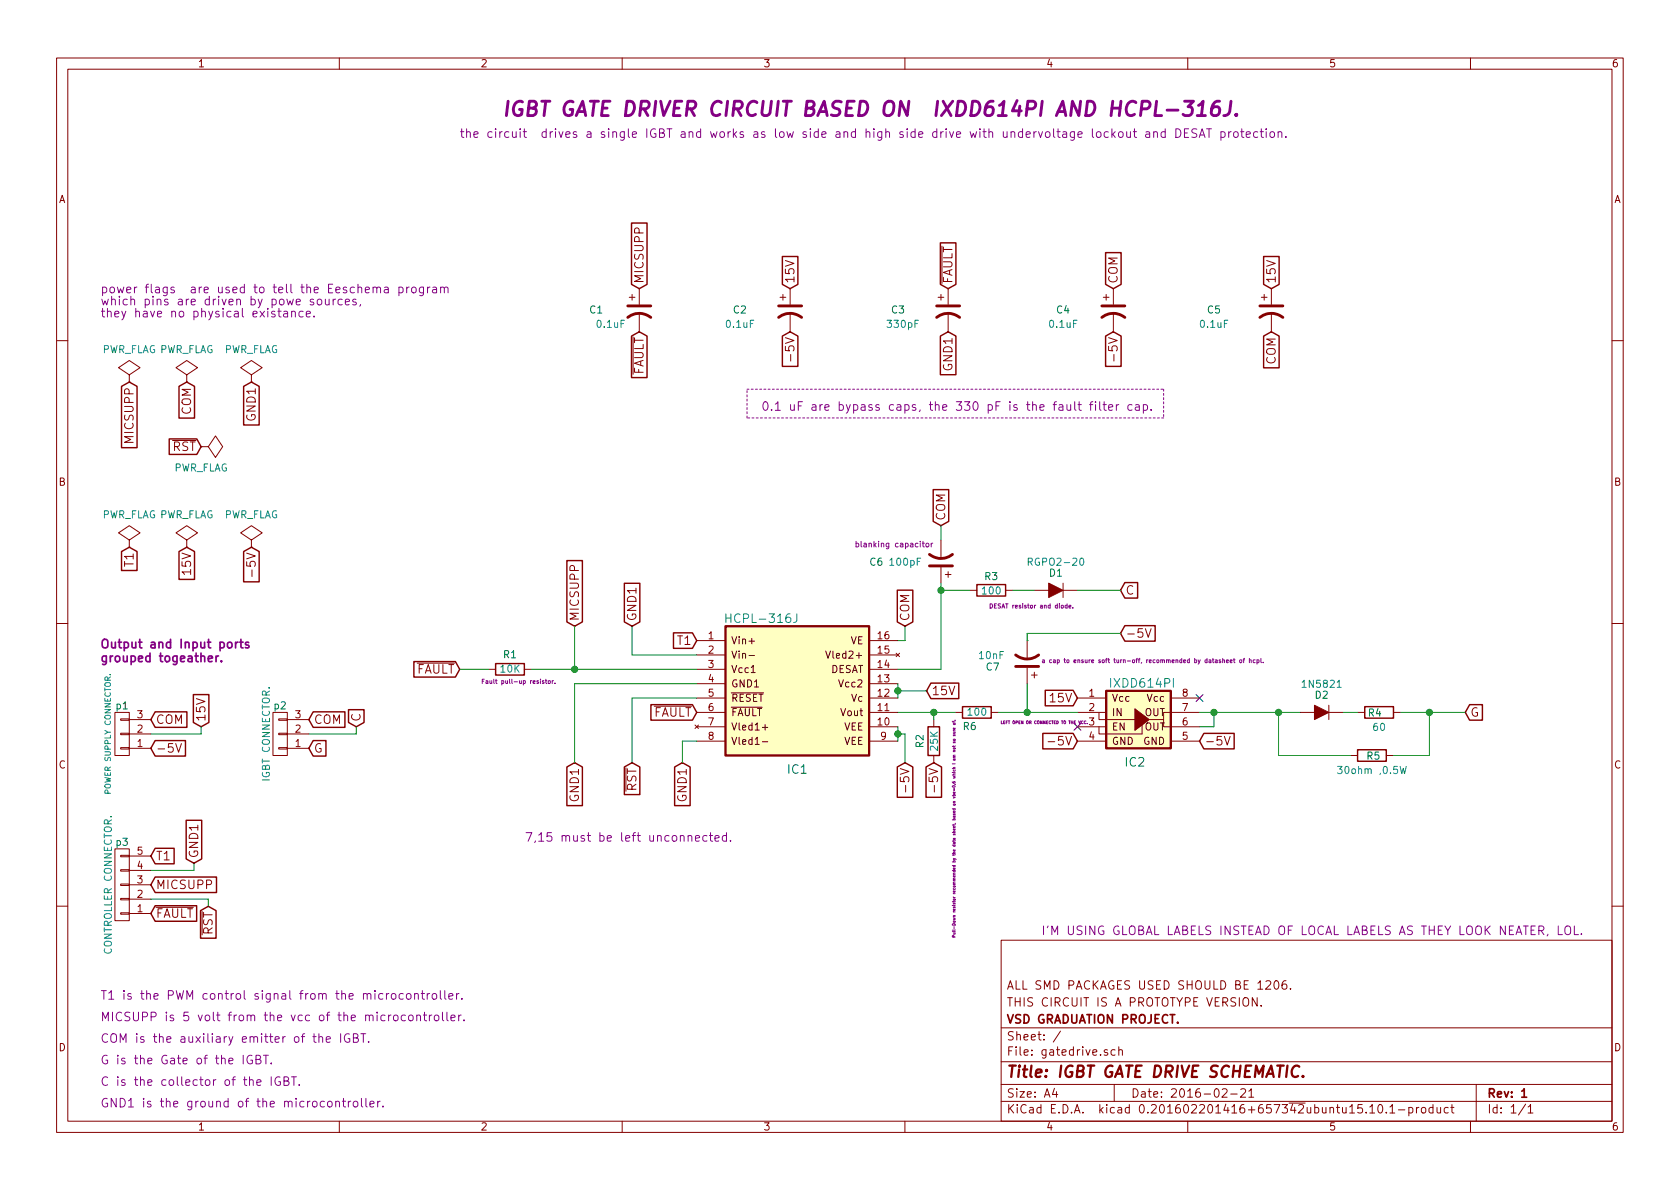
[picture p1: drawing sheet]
<svg xmlns="http://www.w3.org/2000/svg" width="297mm" height="210mm" viewBox="0 0 297 210" stroke-linecap="round" stroke-linejoin="round" font-family="sans-serif">
<g fill="none" stroke="#840000" stroke-width=".18">
<path d="M10 10.3h277v189.9h-277zM12 12.2h273v186.1h-273zM60 10.3v1.9M110 10.3v1.9M160 10.3v1.9M210 10.3v1.9M260 10.3v1.9M111.3 52.6h1M111.8 52.1v1M111.9 59.6v6.6M113 51v2.8M113 55.4v3.3"/>
<path d="M137.9 52.6h1M138.4 52.1v1M139.7 51v2.8M139.7 55.4v3.3M165.9 52.6h1M166.4 52.1v1M166.5 43.5v6.6M167.6 51v2.8M167.6 55.4v3.3M195.1 52.6h1M195.6 52.1v1M196.8 51v2.8"/>
<path d="M196.8 55.4v3.3M223 52.6h1M223.5 52.1v1M224.8 51v2.8M224.8 55.4v3.3M10 60.2h2M22.9 67.6h.1M22.9 66.3l1.9-1.3-1.9-1.3-1.9 1.3 1.9 1.3v1.3M30.5 77.9h4.1M33 67.6h.1M33 66.3l1.9-1.3-1.9-1.3-1.9 1.3 1.9 1.3v1.3M35.6 79h.1"/>
<path d="M35.6 79h1.2l1.3-1.9 1.3 1.9-1.3 1.9-1.3-1.9M44.4 67.6h.1M44.4 66.3l2-1.3-2-1.3-1.9 1.3 1.9 1.3v1.3M139.8 62.7v1.1M197 62.7v1.1M285 60.2h2M22.9 96.8h.1M22.9 95.5l1.9-1.3-1.9-1.2-1.9 1.2 1.9 1.3v1.3M33 96.8h.1M33 95.5l1.9-1.3-1.9-1.2-1.9 1.2 1.9 1.3v1.3M44.4 96.8h.1M44.4 95.5l2-1.3-2-1.2-1.9 1.2 1.9 1.3v1.3"/>
<path d="M166.4 95.5v3.3M10 110.3h2M44.6 100.8v1.1M73.8 117.3h6.6M86.4 118.4h1.2M92.7 118.4h1.3M123.2 113.3h5.1M123.2 115.8h5.1M123.2 118.4h5.1M153.7 113.3h5M153.7 115.8h5M153.7 118.4h5"/>
<path d="M158.4 115.5l.7 .6M159.1 115.5l-.7 .6M166.4 100.3v2.8M167.1 101.6h1M167.6 101.1v1M171.4 104.4h1.3M177.8 104.4h1.3M181.6 113.3v3.3M181.6 118.1v2.8M182.4 119.4h1M182.9 104.4h2.5M182.9 118.9v1"/>
<path d="M188 104.4h2.5M188 103.1v2.6M202.5 111.2l.5 1.5 .5-1.5M285 110.3h2M20.3 126h2.6v7.6h-2.6zM21.3 127.1h1.6v.3h-1.6zM21.3 129.7h1.6v.2h-1.6zM21.3 132.2h1.6v.3h-1.6zM22.9 132.3h3.8M22.9 129.8h3.8M22.9 127.2h3.8M31.1 131.5l.5 1.5 .5-1.5"/>
<path d="M48.3 126h2.5v7.6h-2.5zM49.3 127.1h1.5v.3h-1.5zM49.3 129.7h1.5v.2h-1.5zM49.3 132.2h1.5v.3h-1.5zM50.8 132.3h3.8M50.8 129.8h3.8M50.8 127.2h3.8M110.7 135.8v4.1M115.7 124.9h6.6M122.9 128.2l.6 .6M123.2 123.4h5.1M123.2 126h5.1"/>
<path d="M123.2 128.5h5.1M123.2 131.1h5.1M123.2 120.9h5.1M123.5 128.2l-.6 .6M153.7 123.4h5M153.7 126h5M153.7 128.5h5M153.7 131.1h5M153.7 120.9h5M160.1 138.9v1.1M165.1 127.2v1.3M165.1 133.6v1.3"/>
<path d="M165.2 138.9v1.1M168.9 126h1.3M175.3 126h1.2M185.3 131.2h1.2M190.5 123.4h5.1M190.5 126h5.1M190.5 128.5h5.1M190.5 131.1h5.1M194.3 128.5v1.3h7.6M194.3 126v1.2h6.4M205.7 127.2v1.3h6.4M207 123.4h5.1"/>
<path d="M207 131.1h5.1M212.1 126h-6.4v1.2h-2.5M216.5 130.2l.5 1.5 .5-1.5M229.9 126h2.5M234.9 126h2.6M234.9 124.7v2.5M238.8 133.6h1.2M240 126h1.3M245.1 133.6h1.3M246.4 126h1.2M20.3 150.1h2.6v12.7h-2.6zM21.3 151.3h1.6v.2h-1.6z"/>
<path d="M21.3 153.8h1.6v.2h-1.6zM21.3 156.3h1.6v.3h-1.6zM21.3 158.9h1.6v.2h-1.6zM22.9 159h3.8M22.9 156.5h3.8M22.9 153.9h3.8M22.9 151.4h3.8M10 160.2h2M21.3 161.4h1.6v.3h-1.6zM22.9 161.5h3.8M27.6 160.4h6.6M35.7 161.2v4.1"/>
<path d="M177 166.3h108v32h-108zM222.3 176.4v1.5l-.9-1.5v1.5M223 177.8v.1M223.8 173.6l.3-.2h.3l.3 .5-1 1h1M225.4 173.6l.2-.2a.81 .81 0 0 1 .6 .6 .81 .81 0 0 1-.3 .8l-.1 .1a.79 .79 0 0 1-.4-1.3zM227.4 173.4a.59 .59 0 0 0-.7 .7v.7l.2 .1 .6-.1v-.5l-.1-.2-.5-.1-.2 .3M228.2 174.8v.1M285 160.2h2M60 198.3v1.9M110 198.3v1.9M160 198.3v1.9M177 194.8h108"/>
<path d="M177 191.8h108M177 187.8h108M177 181.8h108M186.4 192.5l-.3 1h.9M186.8 193v1M187.5 182.3l-1.3 2M195.8 185.7a.37 .37 0 0 0-.6 .1l.1 .2 .5 .2 .1 .1-.2 .3-.5-.1M197 191.8v3M197.2 185.7l-.5-.1-.3 .3 .1 .6 .2 .1 .5-.1M197.8 185.7l.2-.1 .4 .1 .1 .9M197.8 185.1v1.5M210 198.3v1.9"/>
<path d="M216.1 192.7l.2-.2h.4l.3 .5-1 1h1M217.6 193.5h1.1M219.4 192.7l.2-.2h.4l.2 .5-.9 1h.9M220.8 193l.4-.5v1.5M220.8 194h.9M242.2 195.8l.4-.5v1.5M242.2 196.8h.9M243.8 195.5l.2-.2a.81 .81 0 0 1 .6 .6 .81 .81 0 0 1-.3 .8l-.2 .1a.79 .79 0 0 1-.3-1.3zM245.1 196.7v.1M245.7 195.8l.5-.5v1.5M245.7 196.8h.9M247.2 196.3h1.2"/>
<path d="M249.1 195.9l.4-.1 .3 .3-.1 .6h-.6M249.1 195.8v1.5M250.4 195.8v1M250.9 195.8l-.5 .3M251.4 196l.2-.2 .4 .2 .1 .5-.1 .2-.4 .1-.2-.1zM253.4 195.9l-.5-.1-.2 .3v.6l.2 .1 .5-.1M253.4 195.3v1.5M254.1 195.8l.1 .9 .3 .1 .2-.1M254.7 195.8v1M256.1 195.9l-.5-.1-.3 .3 .1 .6 .2 .1 .5-.1M256.5 195.8h.6M256.7 195.3v1.3l.4 .2"/>
<path d="M260 198.3v1.9M261 191.8v6.5M269.7 195.2l-1.2 2M270.2 195.8l.4-.5v1.5M270.2 196.8h.8"/>
</g>
<path d="M269.1 194h.8" fill="none" stroke="#840000" stroke-width=".3"/>
<path d="M128.3 110.7h25.4v22.9h-25.4zM195.6 122.2h11.4v10.1h-11.4zM229.7 188.6a.87 .87 0 0 0-1 0 .87 .87 0 0 0-.3 1 .69 .69 0 0 0 .3 .8 .69 .69 0 0 0 .8-.1M230.4 190.3h.1l-.1 .1-.1-.1h.1v.1" fill="none" stroke="#840000" stroke-width=".41"/>
<g fill="#ffffc2" stroke="#ffffc2" stroke-width=".18">
<path d="M195.6 122.2h11.4v10.1h-11.4z"/>
<path d="M128.3 110.7h25.4v22.9h-25.4z"/>
</g>
<g fill="#840000" stroke="#840000" stroke-width=".18">
<path d="M200.7 125.3l2.5 1.9-2.5 2z"/>
<path d="M185.4 103.1l2.6 1.3-2.6 1.3z"/>
<path d="M232.4 124.7l2.5 1.3-2.5 1.2z"/>
</g>
<path d="M132.4 115.9h1M132.8 118.9h.7M146 115.1l.4 1.3 .4-1.3M129.3 122.5h5.7M129.3 125.1h5.5M134.8 128.6h1M134.8 131.2h1" fill="none" stroke="#480000" stroke-width=".18"/>
<path d="M181.8 99.4l.6-.1 .1-.5-.7-.1v1.3M128.3 108.6v1.5M128.3 109.3h.9M140.9 108.6v1a.47 .47 0 0 1-.6 .5M236.4 121.6h.7M236.5 135.5h.8l-.4 .5 .3 .1v.6l-.1 .1-.6-.1M247.5 135.5l.4 1.3 .2-.9 .2 .9 .3-1.3" fill="none" stroke="#008484" stroke-width=".18"/>
<g fill="none" stroke="#840000" stroke-width=".25">
<path d="M111.7 39.4h2.7v10.9l-1.4 .7-1.3-.7zM111.7 59.4l1.3-.7 1.4 .7v7.4h-2.7zM138.3 59.4l1.4-.7 1.4 .7v5.4h-2.8zM138.3 45.4h2.8v4.9l-1.4 .7-1.4-.7zM166.3 59.4l1.3-.7 1.4 .7v6.9h-2.7zM166.3 42.9h2.7v7.4l-1.4 .7-1.3-.7zM195.5 44.7h2.7v5.6l-1.4 .7-1.3-.7zM195.5 59.4l1.3-.7 1.4 .7v5.4h-2.7zM223.4 59.4l1.4-.7 1.4 .7v5.6h-2.8zM223.4 45.4h2.8v4.9l-1.4 .7-1.4-.7zM21.5 68.3l1.4-.7 1.3 .7v10.9h-2.7zM29.9 77.6h4.9l.8 1.4-.8 1.4h-4.9z"/>
<path d="M31.6 68.3l1.4-.7 1.4 .7v5.6h-2.8zM43.1 68.3l1.3-.7 1.4 .7v6.9h-2.7zM21.5 97.5l1.4-.7 1.3 .7v3.4h-2.7zM31.6 97.5l1.4-.7 1.4 .7v5h-2.8zM43.1 97.5l1.3-.7 1.4 .7v5.4h-2.7zM100.2 99.1h2.8v10.9l-1.4 .7-1.4-.7zM165 86.6h2.7v5.6l-1.3 .8-1.4-.8zM73.2 117h7.3l.8 1.4-.8 1.3h-7.3zM87.6 117.3h5.1v2.1h-5.1zM110.4 103.1h2.7v6.9l-1.3 .7-1.4-.7zM119.1 111.9h3.3l.8 1.4-.8 1.3h-3.3zM158.6 104.4h2.8v5.6l-1.4 .7-1.4-.7z"/>
<path d="M172.7 103.4h5.1v2h-5.1zM198.9 103h2.2v2.8h-2.2l-.8-1.4zM198.9 110.6h5.3v2.8h-5.3l-.8-1.4zM27.4 131h5.4v2.7h-5.4l-.7-1.4zM27.4 125.9h5.6v2.7h-5.6l-.7-1.4zM34.2 122.8h2.7v5l-1.3 .7-1.4-.7zM55.4 131h2.2v2.7h-2.2l-.8-1.4zM55.4 125.9h5.6v2.7h-5.6l-.8-1.4zM61.6 125.5h2.8v2.3l-1.4 .7-1.4-.7zM100.2 135.6l1.4-.7 1.4 .7v6.9h-2.8zM110.4 135.6l1.4-.7 1.3 .7v4.9h-2.7zM115.1 124.6h7.3l.8 1.4-.8 1.3h-7.3z"/>
<path d="M119.3 135.6l1.3-.7 1.4 .7v6.9h-2.7zM158.6 135.6l1.4-.7 1.4 .7v5.4h-2.8zM163.7 135.6l1.4-.7 1.4 .7v5.4h-2.8zM164.1 128.5h2v5.1h-2zM164.6 120.8h4.9v2.7h-4.9l-.8-1.3zM170.2 125h5.1v2h-5.1zM184.4 129.7h5.3l.8 1.4-.8 1.3h-5.3zM184.8 122.1h4.9l.8 1.3-.8 1.4h-4.9zM212.9 129.7h5.3v2.7h-5.3l-.8-1.3zM240 132.6h5.1v2h-5.1zM241.3 125h5.1v2h-5.1zM259.8 124.6h2.3v2.7h-2.3l-.7-1.3z"/>
<path d="M27.4 155.1h10.9v2.7h-10.9l-.7-1.3zM27.4 150h3.4v2.7h-3.4l-.7-1.3zM32.9 145.1h2.8v6.8l-1.4 .7-1.4-.7zM27.4 160.2h7.4v2.7h-7.4l-.7-1.4zM35.5 161l1.3-.7 1.4 .7v4.9h-2.7z"/>
</g>
<g fill="none" stroke="#840084" stroke-width=".18">
<path d="M197.9 23.4l.4-.1 .3 .3v.4l-.3 .3-.4-.1-.1-.2v-.4zM199.2 23.3v.8a.38 .38 0 0 0 .7 0M199.9 23.3v1M200.4 23.3h.6M200.6 22.8v1.3l.4 .2M202.6 23.4h.6l.1 .9M203.3 23.6l-.5 .1a.3 .3 0 0 0-.3 .3 .3 .3 0 0 0 .3 .3l.5-.1M204 23.4h.1a.36 .36 0 0 1 .5 .1v.8M204 23.3v1M206 23.4a.48 .48 0 0 0-.6 0v.7a.48 .48 0 0 0 .6 .1M206 22.8v1.5M207.9 22.8a.77 .77 0 0 1 .9 .7 .77 .77 0 0 1-.9 .8z"/>
<path d="M209.4 23.5h.5M210.2 22.8h-.8v1.5h.8M211.6 22.9a.62 .62 0 0 0-.8 0v.5l.7 .3v.4a.62 .62 0 0 1-.8 .1M212 24.3l.5-1.5 .6 1.5M212.2 23.9h.7M213.3 22.8h.9M213.8 22.8v1.5M215.9 23.4a.48 .48 0 0 1 .6 0v.7a.48 .48 0 0 1-.6 .1M215.9 23.3v1.5M217.2 23.3v1M217.7 23.3l-.3 .1-.2 .2M218.2 23.4l.2-.1 .4 .1 .1 .6-.1 .2-.4 .1-.2-.2z"/>
<path d="M219.4 23.3h.5M219.6 22.8v1.3l.3 .2M220.3 23.8l.8-.2-.1-.2-.4-.1-.3 .2 .1 .7h.6M222.4 23.4a.48 .48 0 0 0-.7 0v.7a.48 .48 0 0 0 .7 .1M222.8 23.3h.6M223 22.8v1.3l.4 .2M223.9 22.8v.1M223.9 23.3v1M224.6 23.4l.2-.1 .5 .1v.6l-.1 .2-.4 .1-.2-.2zM226 23.4h.1a.36 .36 0 0 1 .5 .1v.8M226 23.3v1M227.4 24.1v.2"/>
<path d="M49.3 54.5v1.3l.4 .3M50.2 55.1h.6l.1 1M50.9 55.4l-.6 .1a.3 .3 0 0 0-.2 .3 .3 .3 0 0 0 .2 .3l.6-.1M51.6 55.2v-.1a.36 .36 0 0 1 .6 .2v.8M51.6 55v1.1M53.6 55.1a.48 .48 0 0 0-.7 .1v.7a.48 .48 0 0 0 .7 .1M54.2 55.5l.7-.1-.1-.3-.4-.1-.2 .3v.7h.6M55.4 53l-.3-.1-.3 .2 .1 .2 .5 .2v.3h-.6M55.5 55.9v.2M56.2 53.1l.2-.2 .4 .2 .1 .5-.2 .2-.3 .1-.2-.1zM57.5 52.9v.8a.38 .38 0 0 0 .7 .1M58.2 52.9v1"/>
<path d="M58.9 52.9v1M59.3 52.9l-.2 .1-.2 .2M60.5 53a.48 .48 0 0 0-.7 .1v.7a.48 .48 0 0 0 .7 0M61.1 53.4l.7-.1-.1-.3-.4-.1-.2 .2v.7h.6M62.9 53l-.3-.1-.2 .2v.2l.5 .2v.3h-.5M63.8 53.8l-.2 .3M66.6 51a.35 .35 0 0 1 .4-.2 .35 .35 0 0 1 .3 .2v.8M68 50.8h.6l.1 1M68.7 51.1l-.6 .1a.3 .3 0 0 0-.2 .3 .3 .3 0 0 0 .2 .3l.6-.1M70.5 50.8a.48 .48 0 0 1 .7 .1v.7a.48 .48 0 0 1-.7 .1M70.5 50.8v1.5M71.9 50.8v1"/>
<path d="M72.3 50.8h-.2l-.2 .3M72.9 50.8h.4l.3 .3v.4l-.3 .3-.4-.1-.1-.2v-.4zM74.9 50.8v1.2l-.3 .3-.4-.1M74.9 50.8a.48 .48 0 0 0-.7 .1v.7a.48 .48 0 0 0 .7 .1M75.6 50.8v1M76 50.8h-.3l-.1 .3M76.5 50.8h.6l.1 1M77.2 51.1l-.5 .1a.3 .3 0 0 0-.3 .3 .3 .3 0 0 0 .3 .3l.5-.1M77.9 50.9l.1-.1a.36 .36 0 0 1 .6 .2v.8M77.9 50.8v1M78.6 51a.35 .35 0 0 1 .3-.2 .35 .35 0 0 1 .3 .2v.8M188.6 71.5v.9a.38 .38 0 0 0 .7 0"/>
<path d="M189.3 71.5v1.1M190 71v1.4l.2 .2M190.6 71.5h.6M190.8 71v1.4l.4 .2M192.6 71.5h.6M193.2 71l-.3 .1-.1 .2v1.3M193.7 71v.2M193.7 71.5v1.1M194.4 71v1.4l.3 .2M195 71.5h.6M195.2 71v1.4l.4 .2M196 72.1l.7-.2v-.3l-.5-.1-.2 .3 .1 .7h.6"/>
<path d="M197.4 71.5v1.1M197.8 71.5l-.3 .1-.1 .3M200.2 71.6a.48 .48 0 0 0-.7 .1v.7a.48 .48 0 0 0 .7 .1M200.8 71.6h.6v1M201.4 71.9l-.5 .1a.3 .3 0 0 0-.2 .3 .3 .3 0 0 0 .2 .3l.5-.1M202.2 71.6a.48 .48 0 0 1 .6 .1v.7a.48 .48 0 0 1-.6 .1M202.2 71.5v1.6M203.5 72.4v.2M162.7 95.7v.1M163.1 96.1h.3M163.2 95.7v.9l.2 .1M163.8 96.2l.1-.1 .3 .1v.3l-.1 .2-.3-.1z"/>
<path d="M164.6 96.1v.6M164.9 96.1l-.3 .2M187.7 107.1h.3v.3l-.1 .1h-.2zM188.7 107.1l-.4 .1v.3h.4M188.7 106.8v.7M189 107.3l.4-.1-.1-.1h-.3v.4h.3M189.7 107.5h.1M214.9 116.7h.3v.5M215.2 116.9l-.3 .1 .1 .2 .2-.1M215.8 116.7l-.3 .1 .4 .3-.2 .1-.2-.1M216.2 116.7h.3v.5M216.2 116.4v.8"/>
<path d="M216.8 116.9h.4v-.2l-.4 .1 .1 .3h.3M217.5 116.9h.4l-.1-.2-.3 .1v.3h.3M218.1 116.7h.3M218.2 116.4v.7l.2 .1M219.2 116.7h.3l.1 .3-.2 .2-.2-.1zM219.8 116.7h.3M220.1 116.4l-.2 .1v.7M220.9 116.7h.3v.5M220.9 116.4v.8M221.9 116.7l-.3 .1v.3h.3M222.2 117.1h.4v-.4h-.4v.7M222.9 116.4l.1 .8"/>
<path d="M223.3 117.1v.1M95.6 120.1v.1M95.6 120.4v.5M96.2 120.4l-.3 .1 .3 .2-.1 .2-.2-.1M96.4 120.4h.3M96.5 120.1v.6l.2 .2M97 120.4h.3v.3l-.1 .2-.2-.1zM97.6 120.4v.5M97.9 120.4l-.3 .1M98.1 120.8v.1M168.4 127.5l.1 .2h.4M168.6 129.1l.1 .1"/>
<path d="M168.6 127.5v.2M168.8 127.4h.1M168.9 128.7l-.1 .3-.2-.1v-.2l.1 .3M192 127.5a.22 .22 0 0 0-.3 .2 .22 .22 0 0 0 .3 .2M93 147.2h1l-.6 1.6M94.7 148.7l-.2 .3M95.2 147.7l.5-.5v1.6M95.2 148.8h.9M97.5 147.2h-.7l-.1 .8 .2-.2 .5 .1 .2 .2v.4l-.3 .3h-.4l-.2-.2M128.4 147.8a.48 .48 0 0 0-.6 .1v.7a.48 .48 0 0 0 .6 .1M128.4 147.2v1.6M129.2 148.6v.2"/>
<path d="M69.1 179.5l-.2 .1-.2 .2M69.3 175.8l.2-.1 .4 .1 .1 .6-.2 .2-.3 .1-.2-.2zM69.6 179.6l.3-.1 .4 .1 .1 .6-.2 .2-.3 .1-.3-.1zM71.3 175.8a.48 .48 0 0 0-.7 0v.7a.48 .48 0 0 0 .7 .1M71.7 179.6a.48 .48 0 0 0-.7 0v.8a.48 .48 0 0 0 .7 0M72 175.8l.4-.1 .3 .3v.4l-.3 .3-.4-.1-.1-.2v-.4zM72.4 179.6l.3-.1 .4 .3v.4l-.4 .3-.3-.1-.2-.2v-.4zM73.3 175.8h.1a.36 .36 0 0 1 .6 .1v.8M73.3 175.7v1M73.7 179.6h.1a.36 .36 0 0 1 .5 .1v.8M73.7 179.5v1M74.5 175.7h.6"/>
<path d="M74.7 175.2v1.3l.4 .2M74.9 179.5h.5M75.1 179v1.3l.3 .2M75.5 175.7v1M75.9 179.5v1M76 175.7l-.3 .1-.2 .2M76.4 179.5l-.3 .1-.2 .2M76.5 175.8l.2-.1 .4 .1 .1 .6-.1 .2-.4 .1-.2-.2zM76.9 179.6l.2-.1 .4 .1 .1 .6-.2 .2-.3 .1-.2-.1zM77.9 175.2v1.3l.2 .2M78.2 179v1.3l.3 .2M78.6 175.2v1.3l.3 .2"/>
<path d="M79 179v1.3l.2 .2M79.3 176.2l.8-.2-.1-.2-.4-.1-.3 .2 .1 .7h.6M80.7 175.7v1M81.1 179.5v1M81.2 175.7l-.3 .1-.2 .2M81.5 179.5l-.2 .1-.2 .2M81.7 176.5v.2M168.4 160.1h.1M168.4 163.4h.1a.26 .26 0 0 1 .2-.1 .26 .26 0 0 1 .2 .3h-.5zM168.6 162.3l.3 .1-.2 .1 .2 .1-.3 .1M168.6 161.1l.1 .2M168.6 165h.3"/>
<path d="M168.6 162.1h.3M168.6 161.3h.3M168.6 160.1h.3M168.6 160.4v.1l.3-.1v.1M168.7 165.7l-.1-.2-.2-.1v.3h.5M168.7 163.8v.4M168.8 165l.1 .2h-.3M168.9 160.8l-.1 .2h-.2v-.2l.1 .2M168.9 164.7h-.5M168.9 164.4l-.5 .1M168.9 161.9h-.3v.2M273.7 165.2l-.2 .3"/>
<path d="M275.5 163.7v1.6h.8M276.8 164a.5 .5 0 0 1 .5-.3 .5 .5 0 0 1 .4 .6l-.1 .8a.53 .53 0 0 1-.5 .2 .53 .53 0 0 1-.4-.5zM278.4 163.7v1.6h.7M279.6 165.1v.2M43 186.6v1.5M44.6 186.7a.71 .71 0 0 0-.9 .7 .71 .71 0 0 0 .9 .7v-.6h-.3M45.3 187.3h.6l.2-.3-.1-.2-.2-.2h-.5v1.5h.5l.4-.2v-.3l-.4-.3M45.4 191.4l.8-.1-.1-.3-.5-.1-.2 .3 .1 .7h.6M46.6 186.6h.8M47 186.6v1.5M48 188v.1M48 190.4v1.5"/>
<path d="M49.5 190.5a.71 .71 0 0 0-.9 .7 .71 .71 0 0 0 .9 .7l.1-.6h-.3M50.2 191.2l.7-.1 .1-.3v-.2l-.3-.2h-.5v1.5h.6l.2-.1 .1-.4-.4-.2M51.5 190.4h.9M52 190.4v1.5M52.9 191.8v.1M56.4 183.5l.1-.1a.36 .36 0 0 1 .5 .1v.8M57.7 183.8l.7-.1-.1-.3-.4-.1-.2 .2 .1 .7h.5M58 194.9l.2-.2 .4 .2 .1 .6-.1 .2-.4 .1-.2-.2zM59.4 194.9v-.1a.36 .36 0 0 1 .6 .2v.8M59.4 194.7v1.1M60.2 182.8v1.5M60.5 194.7h.6"/>
<path d="M60.7 194.2v1.3l.4 .3M61.6 194.7v1.1M61.8 182.9a.71 .71 0 0 0-.9 .7 .71 .71 0 0 0 .9 .6v-.5h-.3M62 194.7l-.3 .1-.1 .2M62.5 183.5h.6l.2-.3-.1-.2-.2-.2h-.5v1.5h.6l.3-.3v-.2l-.4-.3M62.5 194.9l.3-.2 .4 .2 .1 .6-.2 .2-.3 .1-.3-.2zM63.8 182.8h.9M63.9 194.2v1.3l.2 .3M64.2 182.8v1.5M64.7 194.2v1.3l.2 .3M65.2 184.2v.1M65.4 195.2l.7-.1v-.3l-.5-.1-.2 .3 .1 .7h.6"/>
<path d="M66.8 194.7v1.1M67.2 194.7l-.3 .1-.1 .2M67.7 195.6v.2M79.7 180l.8-.1-.1-.3-.4-.1-.3 .2 .1 .7h.6M82 180.4v.1"/>
<circle cx="168.7" cy="128" r=".16"/>
<circle cx="168.7" cy="163" r=".16"/>
</g>
<g fill="none" stroke="#840000" stroke-width=".51">
<path d="M111 56.1a3.3 3.3 0 0 1 4.1 0M111 54.1h4.1M137.7 56.1a3.3 3.3 0 0 1 4 0M137.7 54.1h4M165.6 56.1a3.3 3.3 0 0 1 4.1 0M165.6 54.1h4.1M194.8 56.1a3.3 3.3 0 0 1 4.1 0M194.8 54.1h4.1M222.8 56.1a3.3 3.3 0 0 1 4 0M222.8 54.1h4M164.3 98a3.3 3.3 0 0 0 4.1 0M164.3 100.1h4.1"/>
<path d="M179.6 115.8a3.3 3.3 0 0 0 4 0M179.6 117.9h4"/>
</g>
<path d="M206.3 19.5h2M209.4 17.9h1.6l-.9 1 .6 .1 .1 .3-.2 .9-.4 .2h-.7l-.3-.2M211.9 18.6l.8-.7-.3 2.5M215.6 17.9a1.17 1.17 0 0 0-1.3 1.1l-.2 1 .3 .3a.82 .82 0 0 0 1.2-.3l.1-.7-.2-.3-.3-.1a.89 .89 0 0 0-1 .4M217.7 17.9l-.3 1.8a.95 .95 0 0 1-1 .7M211.7 20.4h1.4M218.6 20.2l.1 .1-.1 .1-.2-.1 .2-.1v.2" fill="none" stroke="#840084" stroke-width=".51"/>
<path d="M189.9 127.9l1.2 1.2M191.1 127.9l-1.2 1.2M211.5 122.8l1.2 1.2M212.7 122.8l-1.2 1.2" fill="none" stroke="#000084" stroke-width=".18"/>
<path d="M38.2 116v1M38.6 116l-.2 .1-.2 .2M39.1 116.9v.1M41.7 113.6v1M42.1 113.6h-.3l-.1 .3M42.4 113.6h.6M42.6 113v1.4l.4 .2M44 113.6h-.4l-.2 .2 .1 .2 .5 .1v.4h-.6" fill="none" stroke="#840084" stroke-width=".3"/>
<g fill="none" stroke="#008400" stroke-width=".18">
<path d="M166.4 93v2.5M81.3 118.4h5.1M94 118.4h29.2M101.6 110.7v7.7M111.8 110.7v5.1h11.4M160 110.7v2.6h-1.3M166.4 103.1v15.3h-7.7M166.4 104.4h5M179.1 104.4h3.8M181.6 113.3h.1M190.5 104.4h7.6M198.1 112h-16.5v1.3"/>
<path d="M35.6 128.5v1.3h-8.9M63 128.5v1.3h-8.4M123.2 123.4h-11.4v11.5M123.2 120.9h-21.6v14M123.2 131.1h-2.6v3.8M158.7 126h10.2M158.7 120.9v2.5M158.7 128.5v2.6M158.7 129.8h1.3v5.1M158.7 122.2h5.1M165.1 126v1.2M176.5 126h14"/>
<path d="M181.6 120.9v5.1M212.1 126h17.8M214.6 126v2.5h-2.5M226.1 126v7.6h12.7M237.5 126h2.5M247.6 126h11.5M252.7 126v7.6h-6.3M26.7 159h10.1v1.3M34.3 152.6v1.3h-7.6"/>
</g>
<g fill="#008400" stroke="#008400" stroke-width=".25">
<circle cx="166.4" cy="104.4" r=".51"/>
<circle cx="214.6" cy="126" r=".51"/>
<circle cx="181.6" cy="126" r=".51"/>
<circle cx="252.7" cy="126" r=".51"/>
<circle cx="165.1" cy="126" r=".51"/>
<circle cx="101.6" cy="118.4" r=".51"/>
<circle cx="158.8" cy="129.8" r=".51"/>
<circle cx="158.8" cy="122.2" r=".51"/>
<circle cx="226.1" cy="126" r=".51"/>
</g>
<path d="M132.1 68.8h73.6M132.1 73.9v-5.1M205.7 68.8v5.1M205.7 73.9h-73.6" fill="none" stroke="#840084" stroke-width=".18" stroke-dasharray=".3 .4"/>
<text font-size="3.5" fill="#840084" x="88.9" y="20.6">IGBT GATE DRIVER CIRCUIT BASED ON IXDD614PI AND HCPL-316J.</text>
<text font-size="2.8" fill="#840000" x="178" y="190.5">Title: IGBT GATE DRIVE SCHEMATIC.</text>
<g font-size="2.1" fill="#840084">
<text x="81.3" y="24.4">the circuit drives a single IGBT and works as low side and high side drive with undervoltage lockout and DESAT protection.</text>
<text x="17.8" y="51.9">power flags are used to tell the Eeschema program</text>
<text x="17.8" y="54">which pins are driven by powe sources,</text>
<text x="17.8" y="56.1">they have no physical existance.</text>
<text x="134.6" y="72.6">0.1 uF are bypass caps, the 330 pF is the fault filter cap.</text>
<text x="17.8" y="114.6">Output and Input ports</text>
<text x="17.8" y="117.1">grouped togeather.</text>
<text x="98.5" y="148.8">7,15 must be left unconnected.</text>
<text x="184.1" y="165.3">I'M USING GLOBAL LABELS INSTEAD OF LOCAL LABELS AS THEY LOOK NEATER, LOL.</text>
<text x="17.8" y="176.8">T1 is the PWM control signal from the microcontroller.</text>
<text x="17.8" y="184.4">COM is the auxiliary emitter of the IGBT.</text>
<text x="17.8" y="180.6">MICSUPP is 5 volt from the vcc of the microcontroller.</text>
<text x="17.8" y="188.2">G is the Gate of the IGBT.</text>
<text x="17.8" y="195.8">GND1 is the ground of the microcontroller.</text>
<text x="17.8" y="192">C is the collector of the IGBT.</text>
</g>
<g font-size="2.1" fill="#840000">
<text x="113.8" y="50.1" transform="rotate(-90 113.8 50.1)">MICSUPP</text>
<text x="140.5" y="50.1" transform="rotate(-90 140.5 50.1)">15V</text>
<text x="168.4" y="50.1" transform="rotate(-90 168.4 50.1)">FAULT</text>
<text x="197.6" y="50.1" transform="rotate(-90 197.6 50.1)">COM</text>
<text x="225.6" y="50.1" transform="rotate(-90 225.6 50.1)">15V</text>
<text x="140.5" y="62.9" transform="rotate(-90 140.5 62.9)">-5V</text>
<text x="168.4" y="65.5" transform="rotate(-90 168.4 65.5)">GND1</text>
<text x="197.6" y="62.9" transform="rotate(-90 197.6 62.9)">-5V</text>
<text x="225.6" y="64.5" transform="rotate(-90 225.6 64.5)">COM</text>
<text x="113.8" y="66.5" transform="rotate(-90 113.8 66.5)">FAULT</text>
<text x="33.8" y="73.4" transform="rotate(-90 33.8 73.4)">COM</text>
<text x="45.2" y="74.4" transform="rotate(-90 45.2 74.4)">GND1</text>
<text x="23.6" y="78.2" transform="rotate(-90 23.6 78.2)">MICSUPP</text>
<text x="30.4" y="79.8">RST</text>
<text x="167.1" y="92" transform="rotate(-90 167.1 92)">COM</text>
<text x="23.6" y="100.2" transform="rotate(-90 23.6 100.2)">T1</text>
<text x="33.8" y="101.5" transform="rotate(-90 33.8 101.5)">15V</text>
<text x="45.2" y="101" transform="rotate(-90 45.2 101)">-5V</text>
<text x="199" y="105.2">C</text>
<text x="102.4" y="109.8" transform="rotate(-90 102.4 109.8)">MICSUPP</text>
<text x="112.5" y="109.8" transform="rotate(-90 112.5 109.8)">GND1</text>
<text x="160.8" y="109.8" transform="rotate(-90 160.8 109.8)">COM</text>
<text x="199" y="112.8">-5V</text>
<text x="73.4" y="119.1">FAULT</text>
<text x="119.8" y="114">T1</text>
<text x="164.7" y="122.9">15V</text>
<text x="185.8" y="124.2">15V</text>
<text x="27.6" y="128">COM</text>
<text x="36.3" y="127.6" transform="rotate(-90 36.3 127.6)">15V</text>
<text x="55.5" y="128">COM</text>
<text x="63.8" y="127.6" transform="rotate(-90 63.8 127.6)">C</text>
<text x="115.3" y="126.7">FAULT</text>
<text x="186.3" y="131.8">-5V</text>
<text x="213" y="131.8">-5V</text>
<text x="260" y="126.7">G</text>
<text x="27.6" y="133.1">-5V</text>
<text x="55.5" y="133.1">G</text>
<text x="102.4" y="141.7" transform="rotate(-90 102.4 141.7)">GND1</text>
<text x="112.5" y="140" transform="rotate(-90 112.5 140)">RST</text>
<text x="121.4" y="141.7" transform="rotate(-90 121.4 141.7)">GND1</text>
<text x="160.8" y="139.1" transform="rotate(-90 160.8 139.1)">-5V</text>
<text x="165.9" y="139.1" transform="rotate(-90 165.9 139.1)">-5V</text>
<text x="27.6" y="152.1">T1</text>
<text x="35.1" y="151.7" transform="rotate(-90 35.1 151.7)">GND1</text>
<text x="27.6" y="157.2">MICSUPP</text>
<text x="27.6" y="162.3">FAULT</text>
<text x="37.6" y="165.4" transform="rotate(-90 37.6 165.4)">RST</text>
<text x="178" y="178">THIS CIRCUIT IS A PROTOTYPE VERSION.</text>
<text x="178" y="175">ALL SMD PACKAGES USED SHOULD BE 1206.</text>
<text x="178" y="184">Sheet: /</text>
<text x="178" y="181">VSD GRADUATION PROJECT.</text>
<text x="178" y="186.7">File: gatedrive.sch</text>
<text x="178" y="196.9">KiCad E.D.A. kicad 0.201602201416+657342ubuntu15.10.1-product</text>
<text x="178" y="194.1">Size: A4</text>
<text x="200" y="194.1">Date: 2016-02-21</text>
<text x="263" y="194.1">Rev: 1</text>
<text x="263" y="196.9">Id: 1/1</text>
</g>
<g font-size="2.1" fill="#008484">
<text x="129" y="110.2">HCPL-316J</text>
<text x="196.6" y="121.6">IXDD614PI</text>
</g>
<g font-size="2.1" fill="#004848">
<text x="139.3" y="136.8">IC1</text>
<text x="199" y="135.6">IC2</text>
</g>
<g font-size="1.8" fill="#840000">
<text x="35" y="11.9">1</text>
<text x="85" y="11.9">2</text>
<text x="135" y="11.9">3</text>
<text x="185" y="11.9">4</text>
<text x="235" y="11.9">5</text>
<text x="285" y="11.9">6</text>
<text x="10.4" y="35.9">A</text>
<text x="285.4" y="35.9">A</text>
<text x="10.4" y="85.9">B</text>
<text x="285.4" y="85.9">B</text>
<text x="125.2" y="113">1</text>
<text x="155.2" y="113">16</text>
<text x="125.2" y="115.6">2</text>
<text x="125.2" y="118.1">3</text>
<text x="155.2" y="118.1">14</text>
<text x="155.2" y="115.6">15</text>
<text x="125.2" y="120.6">4</text>
<text x="125.2" y="123.2">5</text>
<text x="125.2" y="125.7">6</text>
<text x="155.2" y="125.7">11</text>
<text x="155.2" y="123.2">12</text>
<text x="155.2" y="120.6">13</text>
<text x="192.6" y="123.2">1</text>
<text x="192.6" y="125.7">2</text>
<text x="209.1" y="125.7">7</text>
<text x="209.1" y="123.2">8</text>
<text x="24.3" y="129.5">2</text>
<text x="24.3" y="127">3</text>
<text x="52.2" y="129.5">2</text>
<text x="52.2" y="127">3</text>
<text x="125.2" y="128.3">7</text>
<text x="125.2" y="130.8">8</text>
<text x="155.2" y="128.3">10</text>
<text x="155.7" y="130.8">9</text>
<text x="192.6" y="130.8">4</text>
<text x="209.1" y="130.8">5</text>
<text x="209.1" y="128.3">6</text>
<text x="10.4" y="135.9">C</text>
<text x="24.3" y="132.1">1</text>
<text x="52.2" y="132.1">1</text>
<text x="285.4" y="135.9">C</text>
<text x="24.3" y="153.7">4</text>
<text x="24.3" y="151.1">5</text>
<text x="24.3" y="161.3">1</text>
<text x="24.3" y="158.7">2</text>
<text x="24.3" y="156.2">3</text>
<text x="10.4" y="185.9">D</text>
<text x="285.4" y="185.9">D</text>
<text x="35" y="199.9">1</text>
<text x="85" y="199.9">2</text>
<text x="135" y="199.9">3</text>
<text x="185" y="199.9">4</text>
<text x="235" y="199.9">5</text>
<text x="285" y="199.9">6</text>
</g>
<g font-size="1.8" fill="#004848">
<text x="104.3" y="55.4">C1</text>
<text x="129.7" y="55.4">C2</text>
<text x="157.7" y="55.4">C3</text>
<text x="186.8" y="55.4">C4</text>
<text x="213.5" y="55.4">C5</text>
<text x="153.8" y="100">C6</text>
<text x="185.6" y="101.9">D1</text>
<text x="174.1" y="102.6">R3</text>
<text x="89.1" y="116.4">R1</text>
<text x="174.4" y="118.6">C7</text>
<text x="20.5" y="125.4">p1</text>
<text x="48.5" y="125.4">p2</text>
<text x="232.6" y="123.5">D2</text>
<text x="170.3" y="129.1">R6</text>
<text x="242" y="126.7">R4</text>
<text x="163.3" y="132.2" transform="rotate(-90 163.3 132.2)">R2</text>
<text x="241.7" y="134.3">R5</text>
<text x="20.5" y="149.5">p3</text>
</g>
<g font-size="1.8" fill="#008484">
<text x="105.6" y="58">0.1uF</text>
<text x="128.5" y="58">0.1uF</text>
<text x="157.1" y="58">330pF</text>
<text x="185.6" y="58">0.1uF</text>
<text x="212.3" y="58">0.1uF</text>
<text x="17.9" y="62.4">PWR_FLAG PWR_FLAG</text>
<text x="39.5" y="62.4">PWR_FLAG</text>
<text x="30.6" y="83.4">PWR_FLAG</text>
<text x="17.9" y="91.6">PWR_FLAG PWR_FLAG</text>
<text x="39.5" y="91.6">PWR_FLAG</text>
<text x="157.5" y="100">100pF</text>
<text x="182.3" y="100">RGPO2-20</text>
<text x="173.8" y="105.1">100</text>
<text x="88.5" y="118.9">10K</text>
<text x="173.2" y="116.5">10nF</text>
<text x="230.6" y="121.6">1N5821</text>
<text x="171.2" y="126.5">100</text>
<text x="242.9" y="129.2">60</text>
<text x="165.8" y="132.7" transform="rotate(-90 165.8 132.7)">25K</text>
<text x="237.2" y="136.8">30ohm ,0.5W</text>
<text x="47.7" y="138.1" transform="rotate(-90 47.7 138.1)">IGBT CONNECTOR.</text>
<text x="19.8" y="168.8" transform="rotate(-90 19.8 168.8)">CONTROLLER CONNECTOR.</text>
</g>
<g font-size="1.8" fill="#480000">
<text x="129.3" y="113.9">Vin+</text>
<text x="150.3" y="113.9">VE</text>
<text x="129.3" y="116.5">Vin-</text>
<text x="129.3" y="119">Vcc1</text>
<text x="146.7" y="119">DESAT</text>
<text x="146.9" y="116.5">Vled2+</text>
<text x="129.3" y="121.5">GND1</text>
<text x="129.3" y="124.1">RESET</text>
<text x="148.5" y="121.5">Vcc2</text>
<text x="150.5" y="124.1">Vc</text>
<text x="196.6" y="124.1">Vcc</text>
<text x="202.8" y="124.1">Vcc</text>
<text x="129.3" y="126.6">FAULT</text>
<text x="129.3" y="129.2">Vled1+</text>
<text x="129.3" y="131.7">Vled1-</text>
<text x="148.7" y="126.6">Vout</text>
<text x="149.1" y="131.7">VEE</text>
<text x="149.1" y="129.2">VEE</text>
<text x="196.6" y="126.6">IN</text>
<text x="196.6" y="129.2">EN</text>
<text x="196.6" y="131.7">GND</text>
<text x="202.1" y="131.7">GND</text>
<text x="202.3" y="129.2">OUT</text>
<text x="202.3" y="126.6">OUT</text>
</g>
<text font-size="1.8" fill="#840084" x="192.6" y="128.3">3</text>
<text font-size="1.4" fill="#840084" x="151.1" y="96.8">blanking capacitor</text>
<text font-size="1.4" fill="#008484" x="19.6" y="140.2" transform="rotate(-90 19.6 140.2)">POWER SUPPLY CONNECTOR.</text>
<g font-size="1.1" fill="#840084">
<text x="174.9" y="107.6">DESAT resistor and diode.</text>
<text x="184.1" y="117.2">a cap to ensure soft turn-off, recommended by datasheet of hcpl.</text>
<text x="85.1" y="120.9">Fault pull-up resistor.</text>
</g>
<g font-size=".7" fill="#840084">
<text x="176.9" y="128">LEFT OPEN OR CONNECTED TO THE VCC.</text>
<text x="168.9" y="159.7" transform="rotate(-90 168.9 159.7)">Pull-Down resistor recommended by the data sheet, based on vbe=0.6 which I am not so sure of.</text>
</g>
</svg>
